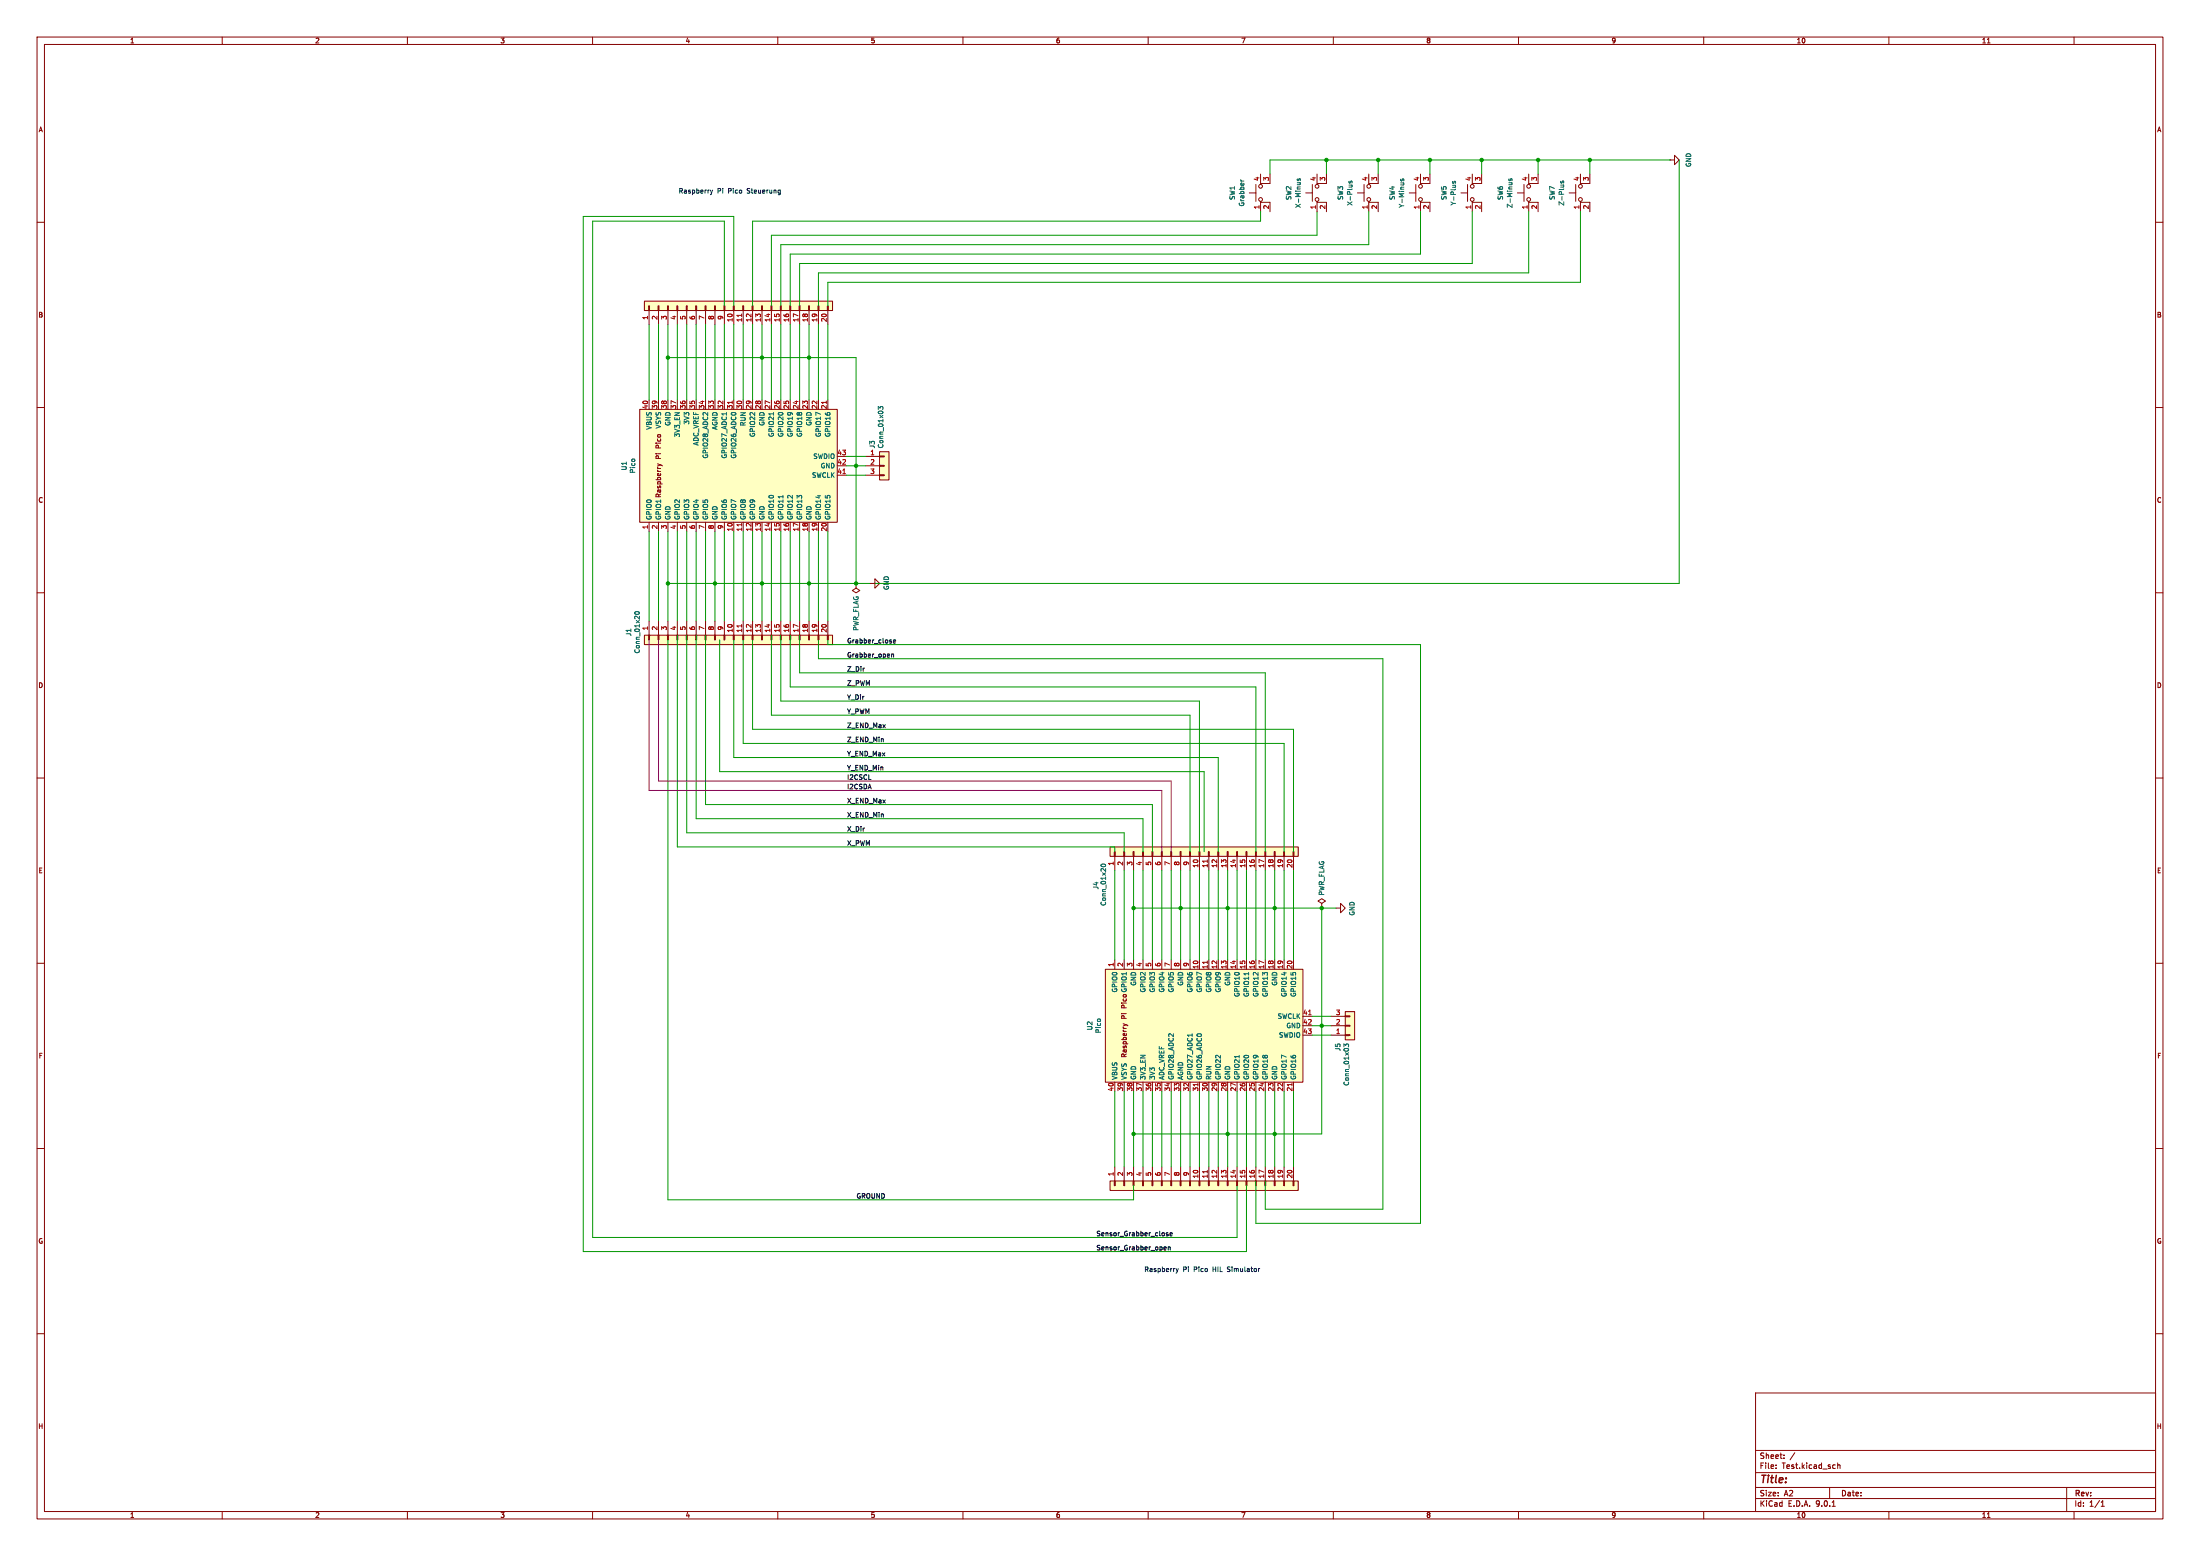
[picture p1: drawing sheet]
<svg xmlns="http://www.w3.org/2000/svg" width="594mm" height="420mm" viewBox="0 0 594 420" stroke-linecap="round" stroke-linejoin="round" font-family="sans-serif">
<g fill="none" stroke="#840000" stroke-width=".27">
<path d="M10 10h574v400h-574zM12 12h570v396h-570zM60 10v2M110 10v2M160 10v2M210 10v2M260 10v2M310 10v2M360 10v2M410 10v2M460 10v2M510 10v2"/>
<path d="M536.6 11.6h.7M560 10v2M10 60h2M582 60h2M10 110h2M582 110h2M10 160h2M582 160h2M10 210h2M582 210h2M10 260h2M582 260h2"/>
<path d="M10 310h2M582 310h2M10 360h2M474 376h108v32h-108zM582 360h2M474 397.5h108M474 391.5h108M479.5 396.2v.2M479.5 395.4v.2M481.7 393.5v.2M481.7 392.7v.2M484.6 392.1l-1.3 1.9"/>
<path d="M496.2 394.9v1.5M496.2 395.5l.5-.1 .1 1M60 408v2M110 408v2M160 408v2M210 408v2M260 408v2M310 408v2M360 408v2M410 408v2M460 408v2M474 404.5h108"/>
<path d="M474 401.5h108M494 401.5v3M494.7 406.6h.8M510 408v2M536.6 409.6h.7M558 401.5v6.5M560 408v2M567.3 406.6h.9M567.3 405.5l.4-.4v1.5"/>
</g>
<path d="M237.5 121.9h2.5v7.6h-2.5z" fill="#ffffc2"/>
<g fill="none" stroke="#840000" stroke-width=".27">
<path d="M394.5 52.1h1.7M396.2 49.8v4.6M397.5 54.4v.2h2.5v2.6M397.5 47v2.5M397.5 54.6v2.6M400 47v2.5h-2.5v.3M233.7 123.2h3.8M233.7 125.7h3.8M233.7 128.3h3.8M237.5 121.9h2.5v7.6h-2.5zM237.5 123.1h1.3v.2h-1.3zM237.5 125.6h1.3v.3h-1.3z"/>
<path d="M237.5 128.1h1.3v.3h-1.3z"/>
<circle cx="397.5" cy="53.8" r=".51"/>
<circle cx="397.5" cy="50.3" r=".51"/>
</g>
<path d="M392.2 49l.1 .5 .3-.5h.3v.5M237.1 110.5v-.8l.5 .5 .1-.4h.6v.7" fill="none" stroke="#006464" stroke-width=".27"/>
<path d="M174 171.5h50.8v2.5h-50.8z" fill="#ffffc2"/>
<g fill="none" stroke="#840000" stroke-width=".27">
<path d="M174 171.5h50.8v2.5h-50.8zM175.1 171.5h.3v1.2h-.3zM175.3 167.6v3.9M177.7 171.5h.2v1.2h-.2zM177.8 167.6v3.9M180.2 171.5h.3v1.2h-.3zM180.3 167.6v3.9M182.8 171.5h.2v1.2h-.2zM182.9 167.6v3.9M185.3 171.5h.2v1.2h-.2zM185.4 167.6v3.9M187.8 171.5h.3v1.2h-.3z"/>
<path d="M188 167.6v3.9M190.4 171.5h.2v1.2h-.2zM190.5 167.6v3.9M192.9 171.5h.3v1.2h-.3zM193 167.6v3.9M195.5 171.5h.2v1.2h-.2zM195.6 167.6v3.9M198 171.5h.2v1.2h-.2zM198.1 167.6v3.9M200.5 171.5h.3v1.2h-.3zM200.7 167.6v3.9M203.1 171.5h.2v1.2h-.2z"/>
<path d="M203.2 167.6v3.9M205.6 171.5h.3v1.2h-.3zM205.7 167.6v3.9M208.2 171.5h.2v1.2h-.2zM208.3 167.6v3.9M210.7 171.5h.2v1.2h-.2zM210.8 167.6v3.9M213.2 171.5h.3v1.2h-.3zM213.4 167.6v3.9M215.8 171.5h.2v1.2h-.2zM215.9 167.6v3.9M218.3 171.5h.3v1.2h-.3z"/>
<path d="M218.4 167.6v3.9M220.9 171.5h.2v1.2h-.2zM221 167.6v3.9M223.4 171.5h.2v1.2h-.2zM223.5 167.6v3.9"/>
</g>
<path d="M200.2 168.6v.7" fill="none" stroke="#a90000" stroke-width=".27"/>
<path d="M171.4 165.3a.62 .62 0 0 1 .7-.3 .62 .62 0 0 1 .5 .6 .62 .62 0 0 1-.7 .3 .62 .62 0 0 1-.5-.6z" fill="none" stroke="#006464" stroke-width=".27"/>
<path d="M299.7 228.6h50.8v2.5h-50.8z" fill="#ffffc2"/>
<g fill="none" stroke="#840000" stroke-width=".27">
<path d="M337.3 52.1h1.8M339.1 49.8v4.6M340.4 54.4v.2h2.5v2.6M340.4 47v2.5M340.4 54.6v2.6M342.9 47v2.5h-2.5v.3M352.6 52.1h1.7M354.3 49.8v4.6M355.6 54.4v.2h2.5v2.6M355.6 47v2.5M355.6 54.6v2.6M358.1 47v2.5h-2.5v.3"/>
<path d="M366.5 52.1h1.8M368.3 49.8v4.6M369.6 54.4v.2h2.5v2.6M369.6 47v2.5M369.6 54.6v2.6M372.1 47v2.5h-2.5v.3M380.5 52.1h1.8M382.3 49.8v4.6M383.5 54.4v.2h2.6v2.6M383.5 47v2.5M383.5 54.6v2.6M386.1 47v2.5h-2.6v.3"/>
<path d="M450.8 43.2h1.3v-1.3l1.3 1.3-1.3 1.3v-1.3M450.8 43.2h.1M231.1 157.5v1.3l1.1 .6-1.1 .6-1-.6 1-.6M231.1 157.5h.1M234.9 157.5h1.3v-1.3l1.3 1.3-1.3 1.3v-1.3M299.7 228.6h50.8v2.5h-50.8zM300.9 229.9h.2v1.2h-.2zM301 231.1v3.9M303.4 229.9h.3v1.2h-.3zM303.5 231.1v3.9M305.9 229.9h.3v1.2h-.3zM306.1 231.1v3.9"/>
<path d="M308.5 229.9h.2v1.2h-.2zM308.6 231.1v3.9M311 229.9h.3v1.2h-.3zM311.1 231.1v3.9M313.6 229.9h.2v1.2h-.2zM313.7 231.1v3.9M316.1 229.9h.3v1.2h-.3zM316.2 231.1v3.9M318.6 229.9h.3v1.2h-.3zM318.8 231.1v3.9M321.2 229.9h.2v1.2h-.2zM321.3 231.1v3.9"/>
<path d="M323.7 229.9h.3v1.2h-.3zM323.8 231.1v3.9M326.3 229.9h.2v1.2h-.2zM326.4 231.1v3.9M328.8 229.9h.3v1.2h-.3zM328.9 231.1v3.9M331.3 229.9h.3v1.2h-.3zM331.5 231.1v3.9M333.9 229.9h.2v1.2h-.2zM334 231.1v3.9M336.4 229.9h.3v1.2h-.3zM336.5 231.1v3.9"/>
<path d="M339 229.9h.2v1.2h-.2zM339.1 231.1v3.9M341.5 229.9h.3v1.2h-.3zM341.6 231.1v3.9M344 229.9h.3v1.2h-.3zM344.2 231.1v3.9M346.6 229.9h.2v1.2h-.2zM346.7 231.1v3.9M349.1 229.9h.3v1.2h-.3zM349.2 231.1v3.9"/>
<circle cx="340.4" cy="50.3" r=".51"/>
<circle cx="340.4" cy="53.8" r=".51"/>
<circle cx="355.6" cy="53.8" r=".51"/>
<circle cx="355.6" cy="50.3" r=".51"/>
<circle cx="369.6" cy="50.3" r=".51"/>
<circle cx="369.6" cy="53.8" r=".51"/>
<circle cx="383.5" cy="53.8" r=".51"/>
<circle cx="383.5" cy="50.3" r=".51"/>
</g>
<path d="M326 232.1v.7" fill="none" stroke="#a90000" stroke-width=".27"/>
<path d="M335 48.5l.1 .3M350.3 48.3l.1 .5M350.4 48.8h.1M350.5 48.8l.4-.6 .2 .2-.1 .4M364.3 48.9l.1 .5M364.4 49.4h.1M364.5 49.4l.3-.5 .3 .1-.1 .4M378.3 48.4l.1 .4M378.4 48.8h.1M378.4 48.8l.4-.5 .2 .2v.3M297.3 233.4a.62 .62 0 0 1 .7-.3 .62 .62 0 0 1 .5 .7 .62 .62 0 0 1-.8 .2 .62 .62 0 0 1-.4-.6z" fill="none" stroke="#006464" stroke-width=".27"/>
<path d="M172.7 110.5h53.4v30.5h-53.4z" fill="#ffffc2"/>
<g fill="none" stroke="#840000" stroke-width=".27">
<path d="M172.7 110.5h53.4v30.5h-53.4zM175.3 108v2.5M177.8 108v2.5M180.3 108v2.5M182.9 108v2.5M185.4 108v2.5M188 108v2.5M190.5 108v2.5M193 108v2.5M195.6 108v2.5M198.1 108v2.5M200.7 108v2.5"/>
<path d="M203.2 108v2.5M205.7 108v2.5M208.3 108v2.5M210.8 108v2.5M213.4 108v2.5M215.9 108v2.5M218.4 108v2.5M221 108v2.5M223.5 108v2.5M177.5 125.2l.9 .3M178.4 125.5l-.9 .3M178.4 125.5l.4 .3"/>
<path d="M226.1 128.3h2.5M226.1 125.7h2.5M226.1 123.2h2.5M175.3 141v2.5M177.8 141v2.5M180.3 141v2.5M182.9 141v2.5M185.4 141v2.5M188 141v2.5M190.5 141v2.5M193 141v2.5M195.6 141v2.5"/>
<path d="M198.1 141v2.5M200.7 141v2.5M203.2 141v2.5M205.7 141v2.5M208.3 141v2.5M210.8 141v2.5M213.4 141v2.5M215.9 141v2.5M218.4 141v2.5M221 141v2.5M223.5 141v2.5"/>
</g>
<path d="M197.7 108.3v.7M223.1 108.3v.7M227.6 127.9h.7M200.2 141.3v.7" fill="none" stroke="#a90000" stroke-width=".27"/>
<path d="M196.2 111.3v.8M208.9 111.3v.8M211.4 133.7v.7" fill="none" stroke="#006464" stroke-width=".27"/>
<path d="M174 81.3h50.8v2.5h-50.8z" fill="#ffffc2"/>
<g fill="none" stroke="#840000" stroke-width=".27">
<path d="M409.7 52.1h1.8M411.5 49.8v4.6M412.7 54.4v.2h2.6v2.6M412.7 47v2.5M412.7 54.6v2.6M415.3 47v2.5h-2.6v.3M423.7 52.1h1.7M425.4 49.8v4.6M426.7 54.4v.2h2.6v2.6M426.7 47v2.5M426.7 54.6v2.6M429.3 47v2.5h-2.6v.3"/>
<path d="M174 81.3h50.8v2.5h-50.8zM175.1 82.6h.3v1.2h-.3zM175.3 83.8v3.8M177.7 82.6h.2v1.2h-.2zM177.8 83.8v3.8M180.2 82.6h.3v1.2h-.3zM180.3 83.8v3.8M182.8 82.6h.2v1.2h-.2zM182.9 83.8v3.8M185.3 82.6h.2v1.2h-.2zM185.4 83.8v3.8M187.8 82.6h.3v1.2h-.3z"/>
<path d="M188 83.8v3.8M190.4 82.6h.2v1.2h-.2zM190.5 83.8v3.8M192.9 82.6h.3v1.2h-.3zM193 83.8v3.8M195.5 82.6h.2v1.2h-.2zM195.6 83.8v3.8M198 82.6h.2v1.2h-.2zM198.1 83.8v3.8M200.5 82.6h.3v1.2h-.3zM200.7 83.8v3.8M203.1 82.6h.2v1.2h-.2z"/>
<path d="M203.2 83.8v3.8M205.6 82.6h.3v1.2h-.3zM205.7 83.8v3.8M208.2 82.6h.2v1.2h-.2zM208.3 83.8v3.8M210.7 82.6h.2v1.2h-.2zM210.8 83.8v3.8M213.2 82.6h.3v1.2h-.3zM213.4 83.8v3.8M215.8 82.6h.2v1.2h-.2zM215.9 83.8v3.8M218.3 82.6h.3v1.2h-.3z"/>
<path d="M218.4 83.8v3.8M220.9 82.6h.2v1.2h-.2zM221 83.8v3.8M223.4 82.6h.2v1.2h-.2zM223.5 83.8v3.8"/>
<circle cx="412.7" cy="53.8" r=".51"/>
<circle cx="412.7" cy="50.3" r=".51"/>
<circle cx="426.7" cy="50.3" r=".51"/>
<circle cx="426.7" cy="53.8" r=".51"/>
</g>
<path d="M200.2 84.8v.7" fill="none" stroke="#a90000" stroke-width=".27"/>
<path d="M408 48.2h.1M408 48.2l-.4 .6-.2-.2 .1-.3M408.1 48.2l.1 .2v.4M421.4 48.9l.2 .5 .3-.5h.3v.5" fill="none" stroke="#006464" stroke-width=".27"/>
<path d="M298.4 261.6h53.4v30.5h-53.4z" fill="#ffffc2"/>
<g fill="none" stroke="#840000" stroke-width=".27">
<path d="M301 259.1v2.5M303.5 259.1v2.5M306.1 259.1v2.5M308.6 259.1v2.5M311.1 259.1v2.5M313.7 259.1v2.5M316.2 259.1v2.5M318.8 259.1v2.5M321.3 259.1v2.5M323.8 259.1v2.5M326.4 259.1v2.5M328.9 259.1v2.5"/>
<path d="M331.5 259.1v2.5M334 259.1v2.5M336.5 259.1v2.5M339.1 259.1v2.5M341.6 259.1v2.5M344.2 259.1v2.5M346.7 259.1v2.5M349.2 259.1v2.5M298.4 261.6h53.4v30.5h-53.4zM303.3 276.3l.8 .3M304.1 276.6l-.8 .3M304.1 276.6l.4 .3"/>
<path d="M351.8 274.3h2.5M351.8 276.9h2.5M351.8 279.4h2.5M301 292.1v2.5M303.5 292.1v2.5M306.1 292.1v2.5M308.6 292.1v2.5M311.1 292.1v2.5M313.7 292.1v2.5M316.2 292.1v2.5M318.8 292.1v2.5M321.3 292.1v2.5"/>
<path d="M323.8 292.1v2.5M326.4 292.1v2.5M328.9 292.1v2.5M331.5 292.1v2.5M334 292.1v2.5M336.5 292.1v2.5M339.1 292.1v2.5M341.6 292.1v2.5M344.2 292.1v2.5M346.7 292.1v2.5M349.2 292.1v2.5"/>
</g>
<path d="M326 259.4v.7M353.3 273.9h.7M323.4 292.4v.7M348.8 292.4v.7" fill="none" stroke="#a90000" stroke-width=".27"/>
<path d="M321.9 279v.8M337.1 262.5v.7M334.6 284.8v.8" fill="none" stroke="#006464" stroke-width=".27"/>
<path d="M299.7 318.8h50.8v2.5h-50.8z" fill="#ffffc2"/>
<g fill="none" stroke="#840000" stroke-width=".27">
<path d="M360.7 245.1h1.2v1.3l1.3-1.3-1.3-1.3v1.3M299.7 318.8h50.8v2.5h-50.8zM300.9 318.8h.2v1.2h-.2zM301 315v3.8M303.4 318.8h.3v1.2h-.3zM303.5 315v3.8M305.9 318.8h.3v1.2h-.3zM306.1 315v3.8M308.5 318.8h.2v1.2h-.2zM308.6 315v3.8M311 318.8h.3v1.2h-.3zM311.1 315v3.8"/>
<path d="M313.6 318.8h.2v1.2h-.2zM313.7 315v3.8M316.1 318.8h.3v1.2h-.3zM316.2 315v3.8M318.6 318.8h.3v1.2h-.3zM318.8 315v3.8M321.2 318.8h.2v1.2h-.2zM321.3 315v3.8M323.7 318.8h.3v1.2h-.3zM323.8 315v3.8M326.3 318.8h.2v1.2h-.2zM326.4 315v3.8"/>
<path d="M328.8 318.8h.3v1.2h-.3zM328.9 315v3.8M331.3 318.8h.3v1.2h-.3zM331.5 315v3.8M333.9 318.8h.2v1.2h-.2zM334 315v3.8M336.4 318.8h.3v1.2h-.3zM336.5 315v3.8M339 318.8h.2v1.2h-.2zM339.1 315v3.8M341.5 318.8h.3v1.2h-.3zM341.6 315v3.8"/>
<path d="M344 318.8h.3v1.2h-.3zM344.2 315v3.8M346.6 318.8h.2v1.2h-.2zM346.7 315v3.8M349.1 318.8h.3v1.2h-.3zM349.2 315v3.8"/>
</g>
<path d="M326 315.9v.7" fill="none" stroke="#a90000" stroke-width=".27"/>
<path d="M363.2 273.1h2.6v7.6h-2.6z" fill="#ffffc2"/>
<path d="M356.9 243.8l-1-.6 1-.6 1 .6-1 .6v1.3M356.9 245.1h.1M359.4 279.4h3.8M359.4 276.9h3.8M359.4 274.3h3.8M363.2 273.1h2.6v7.6h-2.6zM363.2 279.3h1.3v.2h-1.3zM363.2 276.7h1.3v.3h-1.3zM363.2 274.2h1.3v.2h-1.3z" fill="none" stroke="#840000" stroke-width=".27"/>
<path d="M362.9 282.6v-.8l.4 .4 .2-.4h.5v.8" fill="none" stroke="#006464" stroke-width=".27"/>
<path d="M240.7 176.5v.9M240.7 176.7l.5-.1 .1 .8M241.2 173.1l.6-.1v-.2l-.4-.1-.2 .2 .1 .6h.5M314.3 336.6l.4-.1 .2 .4-.6 .1M314.3 337.3h.5M315.4 332.8l-.5 .1 .5 .3v.3h-.5M315.4 336.5v.9M315.4 336.7l.5-.1 .1 .8M315.9 333.2l.6-.2v-.2l-.4-.1-.2 .2 .1 .6h.5" fill="none" stroke="#0f0f0f" stroke-width=".27"/>
<g fill="none" stroke="#009600" stroke-width=".27">
<path d="M340.4 57.2v2.5h-137.2v22.9M355.6 57.2v6.3h-147.3v19.1M358.1 43.2v3.8M369.6 57.2v8.8h-158.8v16.6M372.1 43.2v3.8M383.5 57.2v11.4h-170.1v14M386.1 43.2v3.8M397.5 57.2v13.9h-181.6v11.5M400 43.2v3.8M412.7 57.2v16.5h-191.7v8.9M415.3 43.2v3.8M426.7 57.2v19h-203.2v6.4"/>
<path d="M429.3 43.2v3.8M450.8 43.2h-107.9v3.8M453.4 43.2v114.3h-217.2M175.3 87.6v20.4M177.8 87.6v20.4M180.3 96.5h50.8v61M180.3 87.6v20.4M182.9 87.6v20.4M185.4 87.6v20.4M188 87.6v20.4M190.5 87.6v20.4M193 87.6v20.4"/>
<path d="M195.6 82.6v-22.9h-35.6v274.3h174v-14M195.6 87.6v20.4M198.1 82.6v-24.2h-40.6v279.4h179v-17.8M198.1 87.6v20.4M200.7 87.6v20.4M203.2 87.6v20.4M205.7 87.6v20.4M208.3 87.6v20.4M210.8 87.6v20.4M213.4 87.6v20.4M215.9 87.6v20.4M218.4 87.6v20.4"/>
<path d="M221 87.6v20.4M223.5 87.6v20.4M228.6 123.2h5.1M228.6 125.7h5.1M228.6 128.3h5.1M175.3 143.5v24.1M177.8 143.5v24.1M180.3 157.5h54.6M180.3 143.5v24.1M182.9 143.5v24.1M185.4 143.5v24.1M188 143.5v24.1"/>
<path d="M190.5 143.5v24.1M193 143.5v24.1M195.6 143.5v24.1M198.1 143.5v24.1M200.7 143.5v24.1M203.2 143.5v24.1M205.7 143.5v24.1M208.3 143.5v24.1M210.8 143.5v24.1M213.4 143.5v24.1M215.9 143.5v24.1M218.4 143.5v24.1"/>
<path d="M221 143.5v24.1M223.5 143.5v24.1M180.3 172.7v151.2h125.8v-3.9M182.9 171.5v57.1h118.1v1.3M185.4 171.5v53.3h118.1v5.1M188 171.5v49.5h120.6v8.9M190.5 171.5v45.7h120.6v12.7M194.3 172.7v35.6h130.8v21.6M198.1 172.7v31.8h130.8v25.4M200.7 172.7v28h146v29.2M203.2 172.7v24.2h146v33M208.3 171.5v21.5h113v36.9"/>
<path d="M210.8 171.5v17.7h113v40.7M213.4 171.5v13.9h125.7v44.5M215.9 171.5v10.1h125.7v48.3M221 172.7v5.1h152.4v148.6h-31.8v-7.6M223.5 172.7v1.3h160v156.2h-44.4v-11.4M301 235v24.1M303.5 235v24.1M306.1 235v24.1M308.6 235v24.1M311.1 235v24.1M313.7 235v24.1M316.2 235v24.1"/>
<path d="M318.8 235v24.1M321.3 235v24.1M323.8 235v24.1M326.4 235v24.1M328.9 235v24.1M331.5 235v24.1M334 235v24.1M336.5 235v24.1M339.1 235v24.1M341.6 235v24.1M344.2 235v24.1M346.7 235v24.1"/>
<path d="M349.2 235v24.1M306.1 245.1h54.6M356.9 245.1v61h-50.8M354.3 276.9h5.1M354.3 279.4h5.1M354.3 274.3h5.1M301 294.6v20.4M303.5 294.6v20.4M306.1 294.6v20.4M308.6 294.6v20.4M311.1 294.6v20.4M313.7 294.6v20.4"/>
<path d="M316.2 294.6v20.4M318.8 294.6v20.4M321.3 294.6v20.4M323.8 294.6v20.4M326.4 294.6v20.4M328.9 294.6v20.4M331.5 294.6v20.4M334 294.6v20.4M336.5 294.6v20.4M339.1 294.6v20.4M341.6 294.6v20.4M344.2 294.6v20.4"/>
<path d="M346.7 294.6v20.4M349.2 294.6v20.4"/>
</g>
<path d="M175.3 172.7v40.7h138.4v16.5M177.8 172.7v38.1h138.4v19.1" fill="none" stroke="#840084" stroke-width=".27"/>
<path d="M191.8 51.3l.3 .8M192.1 52.1l-.3 .5M192.4 51.3l-.3 .8M210.6 51.3l.1 .1M210.7 51.3l-.1 1.1M210.7 52.1h-.1M317.5 342.4l.3 .8M317.8 343.2l-.3 .5M318.1 342.4l-.3 .8M340.2 342.4h-.3" fill="none" stroke="#0000c2" stroke-width=".27"/>
<g fill="#009600" stroke="#009600" stroke-width=".27">
<circle cx="218.4" cy="96.5" r=".46"/>
<circle cx="205.7" cy="96.5" r=".46"/>
<circle cx="180.3" cy="96.5" r=".46"/>
<circle cx="415.3" cy="43.2" r=".46"/>
<circle cx="400" cy="43.2" r=".46"/>
<circle cx="358.1" cy="43.2" r=".46"/>
<circle cx="429.3" cy="43.2" r=".46"/>
<circle cx="372.1" cy="43.2" r=".46"/>
<circle cx="386.1" cy="43.2" r=".46"/>
<circle cx="180.3" cy="157.5" r=".46"/>
<circle cx="231.1" cy="125.7" r=".46"/>
<circle cx="205.7" cy="157.5" r=".46"/>
<circle cx="218.4" cy="157.5" r=".46"/>
<circle cx="231.1" cy="157.5" r=".46"/>
<circle cx="331.5" cy="245.1" r=".46"/>
<circle cx="306.1" cy="245.1" r=".46"/>
<circle cx="318.8" cy="245.1" r=".46"/>
<circle cx="344.2" cy="306.1" r=".46"/>
<circle cx="356.9" cy="276.9" r=".46"/>
<circle cx="331.5" cy="306.1" r=".46"/>
<circle cx="344.2" cy="245.1" r=".46"/>
<circle cx="356.9" cy="245.1" r=".46"/>
<circle cx="193" cy="157.5" r=".46"/>
<circle cx="306.1" cy="306.1" r=".46"/>
</g>
<text font-size="2.8" fill="#840000" x="475" y="400.9">Title:</text>
<g font-size="2.1" fill="#840000">
<text x="475" y="394">Sheet:</text>
<text x="475" y="396.7">File:</text>
<text x="481.1" y="396.7">Test.kicad_sch</text>
<text x="475" y="406.9">KiCad</text>
<text x="475" y="404.1">Size:</text>
<text x="481.7" y="404.1">A2</text>
<text x="482.7" y="406.9">E.D.A.</text>
<text x="490.3" y="406.9">9.0.1</text>
<text x="497" y="404.1">Date:</text>
<text x="560" y="404.3">Rev:</text>
<text x="560" y="406.9">Id:</text>
<text x="564.1" y="406.9">1/1</text>
</g>
<g font-size="1.8" fill="#840000">
<text x="35" y="11.9">1</text>
<text x="85" y="11.9">2</text>
<text x="135" y="11.9">3</text>
<text x="185" y="11.9">4</text>
<text x="235" y="11.9">5</text>
<text x="285" y="11.9">6</text>
<text x="335" y="11.9">7</text>
<text x="385" y="11.9">8</text>
<text x="435" y="11.9">9</text>
<text x="485" y="11.9">10</text>
<text x="535" y="11.9">11</text>
<text x="10.3" y="35.9">A</text>
<text x="582.3" y="35.9">A</text>
<text x="10.3" y="85.9">B</text>
<text x="582.3" y="85.9">B</text>
<text x="178.7" y="123.9" transform="rotate(-90 178.7 123.9)">Pi</text>
<text x="178.7" y="120.9" transform="rotate(-90 178.7 120.9)">Pico</text>
<text x="10.3" y="135.9">C</text>
<text x="582.3" y="135.9">C</text>
<text x="10.3" y="185.9">D</text>
<text x="582.3" y="185.9">D</text>
<text x="10.3" y="235.9">E</text>
<text x="582.3" y="235.9">E</text>
<text x="304.4" y="275.1" transform="rotate(-90 304.4 275.1)">Pi</text>
<text x="10.3" y="285.9">F</text>
<text x="304.4" y="285.6" transform="rotate(-90 304.4 285.6)">Raspberry</text>
<text x="582.3" y="285.9">F</text>
<text x="10.3" y="335.9">G</text>
<text x="582.3" y="335.9">G</text>
<text x="10.2" y="385.9">H</text>
<text x="582.2" y="385.9">H</text>
<text x="35" y="409.9">1</text>
<text x="85" y="409.9">2</text>
<text x="135" y="409.9">3</text>
<text x="185" y="409.9">4</text>
<text x="235" y="409.9">5</text>
<text x="285" y="409.9">6</text>
<text x="335" y="409.9">7</text>
<text x="385" y="409.9">8</text>
<text x="435" y="409.9">9</text>
<text x="485" y="409.9">10</text>
<text x="535" y="409.9">11</text>
</g>
<g font-size="1.8" fill="#006464">
<text x="456.8" y="45.2" transform="rotate(-90 456.8 45.2)">GND</text>
<text x="333.6" y="54.1" transform="rotate(-90 333.6 54.1)">SW1</text>
<text x="336.1" y="55.9" transform="rotate(-90 336.1 55.9)">Grabber</text>
<text x="348.8" y="54.1" transform="rotate(-90 348.8 54.1)">SW2</text>
<text x="351.4" y="56.3" transform="rotate(-90 351.4 56.3)">X-Minus</text>
<text x="362.8" y="54.1" transform="rotate(-90 362.8 54.1)">SW3</text>
<text x="365.4" y="55.6" transform="rotate(-90 365.4 55.6)">X-Plus</text>
<text x="376.8" y="54.1" transform="rotate(-90 376.8 54.1)">SW4</text>
<text x="379.3" y="56.2" transform="rotate(-90 379.3 56.2)">Y-Minus</text>
<text x="390.8" y="54.1" transform="rotate(-90 390.8 54.1)">SW5</text>
<text x="393.3" y="55.6" transform="rotate(-90 393.3 55.6)">Y-Plus</text>
<text x="406" y="54.1" transform="rotate(-90 406 54.1)">SW6</text>
<text x="408.5" y="56.3" transform="rotate(-90 408.5 56.3)">Z-Minus</text>
<text x="420" y="54.1" transform="rotate(-90 420 54.1)">SW7</text>
<text x="422.5" y="55.6" transform="rotate(-90 422.5 55.6)">Z-Plus</text>
<text x="176.1" y="116.1" transform="rotate(-90 176.1 116.1)">VBUS</text>
<text x="178.7" y="115.8" transform="rotate(-90 178.7 115.8)">VSYS</text>
<text x="181.2" y="115.1" transform="rotate(-90 181.2 115.1)">GND</text>
<text x="183.7" y="118.2" transform="rotate(-90 183.7 118.2)">3V3_EN</text>
<text x="186.3" y="114.7" transform="rotate(-90 186.3 114.7)">3V3</text>
<text x="193.9" y="116.2" transform="rotate(-90 193.9 116.2)">AGND</text>
<text x="201.5" y="115.1" transform="rotate(-90 201.5 115.1)">RUN</text>
<text x="204.1" y="118.1" transform="rotate(-90 204.1 118.1)">GPIO22</text>
<text x="206.6" y="115.1" transform="rotate(-90 206.6 115.1)">GND</text>
<text x="209.1" y="118.1" transform="rotate(-90 209.1 118.1)">GPIO21</text>
<text x="211.7" y="118.1" transform="rotate(-90 211.7 118.1)">GPIO20</text>
<text x="214.2" y="118.1" transform="rotate(-90 214.2 118.1)">GPIO19</text>
<text x="216.8" y="118.1" transform="rotate(-90 216.8 118.1)">GPIO18</text>
<text x="219.3" y="115.1" transform="rotate(-90 219.3 115.1)">GND</text>
<text x="221.8" y="118.1" transform="rotate(-90 221.8 118.1)">GPIO17</text>
<text x="224.4" y="118.1" transform="rotate(-90 224.4 118.1)">GPIO16</text>
<text x="188.8" y="120.4" transform="rotate(-90 188.8 120.4)">ADC_VREF</text>
<text x="191.4" y="123.9" transform="rotate(-90 191.4 123.9)">GPIO28_ADC2</text>
<text x="196.4" y="123.9" transform="rotate(-90 196.4 123.9)">GPIO27_ADC1</text>
<text x="199" y="123.9" transform="rotate(-90 199 123.9)">GPIO26_ADC0</text>
<text x="219.5" y="124.1">SWDIO</text>
<text x="236.4" y="121.1" transform="rotate(-90 236.4 121.1)">J3</text>
<text x="238.7" y="121.1" transform="rotate(-90 238.7 121.1)">Conn_01x03</text>
<text x="169.4" y="127.1" transform="rotate(-90 169.4 127.1)">U1</text>
<text x="171.7" y="127.9" transform="rotate(-90 171.7 127.9)">Pico</text>
<text x="219.1" y="129.1">SWCLK</text>
<text x="221.5" y="126.6">GND</text>
<text x="176.1" y="140.5" transform="rotate(-90 176.1 140.5)">GPIO0</text>
<text x="178.7" y="140.5" transform="rotate(-90 178.7 140.5)">GPIO1 Raspberry</text>
<text x="181.2" y="140.5" transform="rotate(-90 181.2 140.5)">GND</text>
<text x="183.7" y="140.5" transform="rotate(-90 183.7 140.5)">GPIO2</text>
<text x="186.3" y="140.5" transform="rotate(-90 186.3 140.5)">GPIO3</text>
<text x="188.8" y="140.5" transform="rotate(-90 188.8 140.5)">GPIO4</text>
<text x="191.4" y="140.5" transform="rotate(-90 191.4 140.5)">GPIO5</text>
<text x="193.9" y="140.5" transform="rotate(-90 193.9 140.5)">GND</text>
<text x="196.4" y="140.5" transform="rotate(-90 196.4 140.5)">GPIO6</text>
<text x="199" y="140.5" transform="rotate(-90 199 140.5)">GPIO7</text>
<text x="201.5" y="140.5" transform="rotate(-90 201.5 140.5)">GPIO8</text>
<text x="204.1" y="140.5" transform="rotate(-90 204.1 140.5)">GPIO9</text>
<text x="206.6" y="140.5" transform="rotate(-90 206.6 140.5)">GND</text>
<text x="209.1" y="140.5" transform="rotate(-90 209.1 140.5)">GPIO10</text>
<text x="211.7" y="140.5" transform="rotate(-90 211.7 140.5)">GPIO11</text>
<text x="214.2" y="140.5" transform="rotate(-90 214.2 140.5)">GPIO12</text>
<text x="216.8" y="140.5" transform="rotate(-90 216.8 140.5)">GPIO13</text>
<text x="219.3" y="140.5" transform="rotate(-90 219.3 140.5)">GND</text>
<text x="221.8" y="140.5" transform="rotate(-90 221.8 140.5)">GPIO14</text>
<text x="224.4" y="140.5" transform="rotate(-90 224.4 140.5)">GPIO15</text>
<text x="240.2" y="159.4" transform="rotate(-90 240.2 159.4)">GND</text>
<text x="170.6" y="171.8" transform="rotate(-90 170.6 171.8)">J1</text>
<text x="232" y="170.4" transform="rotate(-90 232 170.4)">PWR_FLAG</text>
<text x="172.9" y="176.5" transform="rotate(-90 172.9 176.5)">Conn_01x20</text>
<text x="296.8" y="240.2" transform="rotate(-90 296.8 240.2)">J4</text>
<text x="298.8" y="244.6" transform="rotate(-90 298.8 244.6)">Conn_01x20</text>
<text x="357.7" y="241.8" transform="rotate(-90 357.7 241.8)">PWR_FLAG</text>
<text x="365.9" y="247.3" transform="rotate(-90 365.9 247.3)">GND</text>
<text x="301.9" y="268" transform="rotate(-90 301.9 268)">GPIO0</text>
<text x="306.9" y="266.2" transform="rotate(-90 306.9 266.2)">GND</text>
<text x="309.5" y="268" transform="rotate(-90 309.5 268)">GPIO2</text>
<text x="312" y="268" transform="rotate(-90 312 268)">GPIO3</text>
<text x="314.6" y="268" transform="rotate(-90 314.6 268)">GPIO4</text>
<text x="317.1" y="268" transform="rotate(-90 317.1 268)">GPIO5</text>
<text x="319.6" y="266.2" transform="rotate(-90 319.6 266.2)">GND</text>
<text x="322.2" y="268" transform="rotate(-90 322.2 268)">GPIO6</text>
<text x="324.7" y="268" transform="rotate(-90 324.7 268)">GPIO7</text>
<text x="327.3" y="268" transform="rotate(-90 327.3 268)">GPIO8</text>
<text x="329.8" y="268" transform="rotate(-90 329.8 268)">GPIO9</text>
<text x="332.3" y="266.2" transform="rotate(-90 332.3 266.2)">GND</text>
<text x="334.9" y="269.2" transform="rotate(-90 334.9 269.2)">GPIO10</text>
<text x="337.4" y="269.2" transform="rotate(-90 337.4 269.2)">GPIO11</text>
<text x="340" y="269.2" transform="rotate(-90 340 269.2)">GPIO12</text>
<text x="342.5" y="269.2" transform="rotate(-90 342.5 269.2)">GPIO13</text>
<text x="345" y="266.2" transform="rotate(-90 345 266.2)">GND</text>
<text x="347.6" y="269.2" transform="rotate(-90 347.6 269.2)">GPIO14</text>
<text x="350.1" y="269.2" transform="rotate(-90 350.1 269.2)">GPIO15</text>
<text x="304.4" y="272" transform="rotate(-90 304.4 272)">Pico GPIO1</text>
<text x="344.8" y="275.2">SWCLK</text>
<text x="295.1" y="278.2" transform="rotate(-90 295.1 278.2)">U2</text>
<text x="297.4" y="279" transform="rotate(-90 297.4 279)">Pico</text>
<text x="345.2" y="280.3">SWDIO</text>
<text x="347.2" y="277.7">GND</text>
<text x="362.1" y="283.8" transform="rotate(-90 362.1 283.8)">J5</text>
<text x="301.9" y="291.6" transform="rotate(-90 301.9 291.6)">VBUS</text>
<text x="304.4" y="291.6" transform="rotate(-90 304.4 291.6)">VSYS</text>
<text x="306.9" y="291.6" transform="rotate(-90 306.9 291.6)">GND</text>
<text x="309.5" y="291.6" transform="rotate(-90 309.5 291.6)">3V3_EN</text>
<text x="312" y="291.6" transform="rotate(-90 312 291.6)">3V3</text>
<text x="314.6" y="291.6" transform="rotate(-90 314.6 291.6)">ADC_VREF</text>
<text x="317.1" y="291.6" transform="rotate(-90 317.1 291.6)">GPIO28_ADC2</text>
<text x="319.6" y="291.6" transform="rotate(-90 319.6 291.6)">AGND</text>
<text x="322.2" y="291.6" transform="rotate(-90 322.2 291.6)">GPIO27_ADC1</text>
<text x="324.7" y="291.6" transform="rotate(-90 324.7 291.6)">GPIO26_ADC0</text>
<text x="327.3" y="291.6" transform="rotate(-90 327.3 291.6)">RUN</text>
<text x="329.8" y="291.6" transform="rotate(-90 329.8 291.6)">GPIO22</text>
<text x="332.3" y="291.6" transform="rotate(-90 332.3 291.6)">GND</text>
<text x="334.9" y="291.6" transform="rotate(-90 334.9 291.6)">GPIO21</text>
<text x="337.4" y="291.6" transform="rotate(-90 337.4 291.6)">GPIO20</text>
<text x="340" y="291.6" transform="rotate(-90 340 291.6)">GPIO19</text>
<text x="342.5" y="291.6" transform="rotate(-90 342.5 291.6)">GPIO18</text>
<text x="345" y="291.6" transform="rotate(-90 345 291.6)">GND</text>
<text x="347.6" y="291.6" transform="rotate(-90 347.6 291.6)">GPIO17</text>
<text x="350.1" y="291.6" transform="rotate(-90 350.1 291.6)">GPIO16</text>
<text x="364.4" y="293.2" transform="rotate(-90 364.4 293.2)">Conn_01x03</text>
</g>
<g font-size="1.8" fill="#0000c2">
<text x="183.1" y="52.4">Raspberry</text>
<text x="193.7" y="52.4">Pi</text>
<text x="196.7" y="52.4">Pico</text>
<text x="202" y="52.4">Steuerung</text>
<text x="308.8" y="343.5">Raspberry</text>
<text x="319.4" y="343.5">Pi</text>
<text x="322.4" y="343.5">Pico</text>
<text x="327.7" y="343.5">HIL</text>
<text x="331.9" y="343.5">Simulator</text>
</g>
<g font-size="1.8" fill="#a90000">
<text x="340.1" y="49" transform="rotate(-90 340.1 49)">4</text>
<text x="342.6" y="49" transform="rotate(-90 342.6 49)">3</text>
<text x="355.3" y="49" transform="rotate(-90 355.3 49)">4</text>
<text x="357.9" y="49" transform="rotate(-90 357.9 49)">3</text>
<text x="369.3" y="49" transform="rotate(-90 369.3 49)">4</text>
<text x="371.9" y="49" transform="rotate(-90 371.9 49)">3</text>
<text x="383.3" y="49" transform="rotate(-90 383.3 49)">4</text>
<text x="385.8" y="49" transform="rotate(-90 385.8 49)">3</text>
<text x="397.3" y="49" transform="rotate(-90 397.3 49)">4</text>
<text x="399.8" y="49" transform="rotate(-90 399.8 49)">3</text>
<text x="412.5" y="49" transform="rotate(-90 412.5 49)">4</text>
<text x="415" y="49" transform="rotate(-90 415 49)">3</text>
<text x="426.5" y="49" transform="rotate(-90 426.5 49)">4</text>
<text x="429" y="49" transform="rotate(-90 429 49)">3</text>
<text x="340.1" y="56.6" transform="rotate(-90 340.1 56.6)">1</text>
<text x="342.6" y="56.6" transform="rotate(-90 342.6 56.6)">2</text>
<text x="355.3" y="56.6" transform="rotate(-90 355.3 56.6)">1</text>
<text x="357.9" y="56.6" transform="rotate(-90 357.9 56.6)">2</text>
<text x="369.3" y="56.6" transform="rotate(-90 369.3 56.6)">1</text>
<text x="371.9" y="56.6" transform="rotate(-90 371.9 56.6)">2</text>
<text x="383.3" y="56.6" transform="rotate(-90 383.3 56.6)">1</text>
<text x="385.8" y="56.6" transform="rotate(-90 385.8 56.6)">2</text>
<text x="397.3" y="56.6" transform="rotate(-90 397.3 56.6)">1</text>
<text x="399.8" y="56.6" transform="rotate(-90 399.8 56.6)">2</text>
<text x="412.5" y="56.6" transform="rotate(-90 412.5 56.6)">1</text>
<text x="415" y="56.6" transform="rotate(-90 415 56.6)">2</text>
<text x="426.5" y="56.6" transform="rotate(-90 426.5 56.6)">1</text>
<text x="429" y="56.6" transform="rotate(-90 429 56.6)">2</text>
<text x="175" y="86.4" transform="rotate(-90 175 86.4)">1</text>
<text x="177.5" y="86.4" transform="rotate(-90 177.5 86.4)">2</text>
<text x="180.1" y="86.4" transform="rotate(-90 180.1 86.4)">3</text>
<text x="182.6" y="86.4" transform="rotate(-90 182.6 86.4)">4</text>
<text x="185.2" y="86.4" transform="rotate(-90 185.2 86.4)">5</text>
<text x="187.7" y="86.4" transform="rotate(-90 187.7 86.4)">6</text>
<text x="190.2" y="86.4" transform="rotate(-90 190.2 86.4)">7</text>
<text x="192.8" y="86.4" transform="rotate(-90 192.8 86.4)">8</text>
<text x="195.3" y="86.4" transform="rotate(-90 195.3 86.4)">9</text>
<text x="197.9" y="87" transform="rotate(-90 197.9 87)">10</text>
<text x="200.4" y="87" transform="rotate(-90 200.4 87)">11</text>
<text x="202.9" y="87" transform="rotate(-90 202.9 87)">12</text>
<text x="205.5" y="87" transform="rotate(-90 205.5 87)">13</text>
<text x="208" y="87" transform="rotate(-90 208 87)">14</text>
<text x="210.6" y="87" transform="rotate(-90 210.6 87)">15</text>
<text x="213.1" y="87" transform="rotate(-90 213.1 87)">16</text>
<text x="215.6" y="87" transform="rotate(-90 215.6 87)">17</text>
<text x="218.2" y="87" transform="rotate(-90 218.2 87)">18</text>
<text x="220.7" y="87" transform="rotate(-90 220.7 87)">19</text>
<text x="223.3" y="87" transform="rotate(-90 223.3 87)">20</text>
<text x="175" y="110.5" transform="rotate(-90 175 110.5)">40</text>
<text x="177.5" y="110.5" transform="rotate(-90 177.5 110.5)">39</text>
<text x="180.1" y="110.5" transform="rotate(-90 180.1 110.5)">38</text>
<text x="182.6" y="110.5" transform="rotate(-90 182.6 110.5)">37</text>
<text x="185.2" y="110.5" transform="rotate(-90 185.2 110.5)">36</text>
<text x="187.7" y="110.5" transform="rotate(-90 187.7 110.5)">35</text>
<text x="190.2" y="110.5" transform="rotate(-90 190.2 110.5)">34</text>
<text x="192.8" y="110.5" transform="rotate(-90 192.8 110.5)">33</text>
<text x="195.3" y="110.5" transform="rotate(-90 195.3 110.5)">32</text>
<text x="197.9" y="110.5" transform="rotate(-90 197.9 110.5)">31</text>
<text x="200.4" y="110.5" transform="rotate(-90 200.4 110.5)">30</text>
<text x="202.9" y="110.5" transform="rotate(-90 202.9 110.5)">29</text>
<text x="205.5" y="110.5" transform="rotate(-90 205.5 110.5)">28</text>
<text x="208" y="110.5" transform="rotate(-90 208 110.5)">27</text>
<text x="210.6" y="110.5" transform="rotate(-90 210.6 110.5)">26</text>
<text x="213.1" y="110.5" transform="rotate(-90 213.1 110.5)">25</text>
<text x="215.6" y="110.5" transform="rotate(-90 215.6 110.5)">24</text>
<text x="218.2" y="110.5" transform="rotate(-90 218.2 110.5)">23</text>
<text x="220.7" y="110.5" transform="rotate(-90 220.7 110.5)">22</text>
<text x="223.3" y="110.5" transform="rotate(-90 223.3 110.5)">21</text>
<text x="226" y="125.5">42</text>
<text x="226" y="122.9">43</text>
<text x="234.9" y="122.9">1</text>
<text x="234.9" y="125.5">2</text>
<text x="226" y="128">41</text>
<text x="234.9" y="128">3</text>
<text x="175" y="142.9" transform="rotate(-90 175 142.9)">1</text>
<text x="177.5" y="142.9" transform="rotate(-90 177.5 142.9)">2</text>
<text x="180.1" y="142.9" transform="rotate(-90 180.1 142.9)">3</text>
<text x="182.6" y="142.9" transform="rotate(-90 182.6 142.9)">4</text>
<text x="185.2" y="142.9" transform="rotate(-90 185.2 142.9)">5</text>
<text x="187.7" y="142.9" transform="rotate(-90 187.7 142.9)">6</text>
<text x="190.2" y="142.9" transform="rotate(-90 190.2 142.9)">7</text>
<text x="192.8" y="142.9" transform="rotate(-90 192.8 142.9)">8</text>
<text x="195.3" y="142.9" transform="rotate(-90 195.3 142.9)">9</text>
<text x="197.9" y="143.6" transform="rotate(-90 197.9 143.6)">10</text>
<text x="200.4" y="143.6" transform="rotate(-90 200.4 143.6)">11</text>
<text x="202.9" y="143.6" transform="rotate(-90 202.9 143.6)">12</text>
<text x="205.5" y="143.6" transform="rotate(-90 205.5 143.6)">13</text>
<text x="208" y="143.6" transform="rotate(-90 208 143.6)">14</text>
<text x="210.6" y="143.6" transform="rotate(-90 210.6 143.6)">15</text>
<text x="213.1" y="143.6" transform="rotate(-90 213.1 143.6)">16</text>
<text x="215.6" y="143.6" transform="rotate(-90 215.6 143.6)">17</text>
<text x="218.2" y="143.6" transform="rotate(-90 218.2 143.6)">18</text>
<text x="220.7" y="143.6" transform="rotate(-90 220.7 143.6)">19</text>
<text x="223.3" y="143.6" transform="rotate(-90 223.3 143.6)">20</text>
<text x="175" y="170.3" transform="rotate(-90 175 170.3)">1</text>
<text x="177.5" y="170.3" transform="rotate(-90 177.5 170.3)">2</text>
<text x="180.1" y="170.3" transform="rotate(-90 180.1 170.3)">3</text>
<text x="182.6" y="170.3" transform="rotate(-90 182.6 170.3)">4</text>
<text x="185.2" y="170.3" transform="rotate(-90 185.2 170.3)">5</text>
<text x="187.7" y="170.3" transform="rotate(-90 187.7 170.3)">6</text>
<text x="190.2" y="170.3" transform="rotate(-90 190.2 170.3)">7</text>
<text x="192.8" y="170.3" transform="rotate(-90 192.8 170.3)">8</text>
<text x="195.3" y="170.3" transform="rotate(-90 195.3 170.3)">9</text>
<text x="197.9" y="170.9" transform="rotate(-90 197.9 170.9)">10</text>
<text x="200.4" y="170.9" transform="rotate(-90 200.4 170.9)">11</text>
<text x="202.9" y="170.9" transform="rotate(-90 202.9 170.9)">12</text>
<text x="205.5" y="170.9" transform="rotate(-90 205.5 170.9)">13</text>
<text x="208" y="170.9" transform="rotate(-90 208 170.9)">14</text>
<text x="210.6" y="170.9" transform="rotate(-90 210.6 170.9)">15</text>
<text x="213.1" y="170.9" transform="rotate(-90 213.1 170.9)">16</text>
<text x="215.6" y="170.9" transform="rotate(-90 215.6 170.9)">17</text>
<text x="218.2" y="170.9" transform="rotate(-90 218.2 170.9)">18</text>
<text x="220.7" y="170.9" transform="rotate(-90 220.7 170.9)">19</text>
<text x="223.3" y="170.9" transform="rotate(-90 223.3 170.9)">20</text>
<text x="300.7" y="233.8" transform="rotate(-90 300.7 233.8)">1</text>
<text x="303.3" y="233.8" transform="rotate(-90 303.3 233.8)">2</text>
<text x="305.8" y="233.8" transform="rotate(-90 305.8 233.8)">3</text>
<text x="308.4" y="233.8" transform="rotate(-90 308.4 233.8)">4</text>
<text x="310.9" y="233.8" transform="rotate(-90 310.9 233.8)">5</text>
<text x="313.4" y="233.8" transform="rotate(-90 313.4 233.8)">6</text>
<text x="316" y="233.8" transform="rotate(-90 316 233.8)">7</text>
<text x="318.5" y="233.8" transform="rotate(-90 318.5 233.8)">8</text>
<text x="321.1" y="233.8" transform="rotate(-90 321.1 233.8)">9</text>
<text x="323.6" y="234.4" transform="rotate(-90 323.6 234.4)">10</text>
<text x="326.1" y="234.4" transform="rotate(-90 326.1 234.4)">11</text>
<text x="328.7" y="234.4" transform="rotate(-90 328.7 234.4)">12</text>
<text x="331.2" y="234.4" transform="rotate(-90 331.2 234.4)">13</text>
<text x="333.8" y="234.4" transform="rotate(-90 333.8 234.4)">14</text>
<text x="336.3" y="234.4" transform="rotate(-90 336.3 234.4)">15</text>
<text x="338.8" y="234.4" transform="rotate(-90 338.8 234.4)">16</text>
<text x="341.4" y="234.4" transform="rotate(-90 341.4 234.4)">17</text>
<text x="343.9" y="234.4" transform="rotate(-90 343.9 234.4)">18</text>
<text x="346.5" y="234.4" transform="rotate(-90 346.5 234.4)">19</text>
<text x="349" y="234.4" transform="rotate(-90 349 234.4)">20</text>
<text x="300.7" y="261.1" transform="rotate(-90 300.7 261.1)">1</text>
<text x="303.3" y="261.1" transform="rotate(-90 303.3 261.1)">2</text>
<text x="305.8" y="261.1" transform="rotate(-90 305.8 261.1)">3</text>
<text x="308.4" y="261.1" transform="rotate(-90 308.4 261.1)">4</text>
<text x="310.9" y="261.1" transform="rotate(-90 310.9 261.1)">5</text>
<text x="313.4" y="261.1" transform="rotate(-90 313.4 261.1)">6</text>
<text x="316" y="261.1" transform="rotate(-90 316 261.1)">7</text>
<text x="318.5" y="261.1" transform="rotate(-90 318.5 261.1)">8</text>
<text x="321.1" y="261.1" transform="rotate(-90 321.1 261.1)">9</text>
<text x="323.6" y="261.7" transform="rotate(-90 323.6 261.7)">10</text>
<text x="326.1" y="261.7" transform="rotate(-90 326.1 261.7)">11</text>
<text x="328.7" y="261.7" transform="rotate(-90 328.7 261.7)">12</text>
<text x="331.2" y="261.7" transform="rotate(-90 331.2 261.7)">13</text>
<text x="333.8" y="261.7" transform="rotate(-90 333.8 261.7)">14</text>
<text x="336.3" y="261.7" transform="rotate(-90 336.3 261.7)">15</text>
<text x="338.8" y="261.7" transform="rotate(-90 338.8 261.7)">16</text>
<text x="341.4" y="261.7" transform="rotate(-90 341.4 261.7)">17</text>
<text x="343.9" y="261.7" transform="rotate(-90 343.9 261.7)">18</text>
<text x="346.5" y="261.7" transform="rotate(-90 346.5 261.7)">19</text>
<text x="349" y="261.7" transform="rotate(-90 349 261.7)">20</text>
<text x="351.7" y="274.1">41</text>
<text x="360.6" y="274.1">3</text>
<text x="351.7" y="276.6">42</text>
<text x="351.7" y="279.1">43</text>
<text x="360.6" y="279.1">1</text>
<text x="360.6" y="276.6">2</text>
<text x="300.7" y="294.7" transform="rotate(-90 300.7 294.7)">40</text>
<text x="303.3" y="294.7" transform="rotate(-90 303.3 294.7)">39</text>
<text x="305.8" y="294.7" transform="rotate(-90 305.8 294.7)">38</text>
<text x="308.4" y="294.7" transform="rotate(-90 308.4 294.7)">37</text>
<text x="310.9" y="294.7" transform="rotate(-90 310.9 294.7)">36</text>
<text x="313.4" y="294.7" transform="rotate(-90 313.4 294.7)">35</text>
<text x="316" y="294.7" transform="rotate(-90 316 294.7)">34</text>
<text x="318.5" y="294.7" transform="rotate(-90 318.5 294.7)">33</text>
<text x="321.1" y="294.7" transform="rotate(-90 321.1 294.7)">32</text>
<text x="323.6" y="294.7" transform="rotate(-90 323.6 294.7)">31</text>
<text x="326.1" y="294.7" transform="rotate(-90 326.1 294.7)">30</text>
<text x="328.7" y="294.7" transform="rotate(-90 328.7 294.7)">29</text>
<text x="331.2" y="294.7" transform="rotate(-90 331.2 294.7)">28</text>
<text x="333.8" y="294.7" transform="rotate(-90 333.8 294.7)">27</text>
<text x="336.3" y="294.7" transform="rotate(-90 336.3 294.7)">26</text>
<text x="338.8" y="294.7" transform="rotate(-90 338.8 294.7)">25</text>
<text x="341.4" y="294.7" transform="rotate(-90 341.4 294.7)">24</text>
<text x="343.9" y="294.7" transform="rotate(-90 343.9 294.7)">23</text>
<text x="346.5" y="294.7" transform="rotate(-90 346.5 294.7)">22</text>
<text x="349" y="294.7" transform="rotate(-90 349 294.7)">21</text>
<text x="300.7" y="317.6" transform="rotate(-90 300.7 317.6)">1</text>
<text x="303.3" y="317.6" transform="rotate(-90 303.3 317.6)">2</text>
<text x="305.8" y="317.6" transform="rotate(-90 305.8 317.6)">3</text>
<text x="308.4" y="317.6" transform="rotate(-90 308.4 317.6)">4</text>
<text x="310.9" y="317.6" transform="rotate(-90 310.9 317.6)">5</text>
<text x="313.4" y="317.6" transform="rotate(-90 313.4 317.6)">6</text>
<text x="316" y="317.6" transform="rotate(-90 316 317.6)">7</text>
<text x="318.5" y="317.6" transform="rotate(-90 318.5 317.6)">8</text>
<text x="321.1" y="317.6" transform="rotate(-90 321.1 317.6)">9</text>
<text x="323.6" y="318.2" transform="rotate(-90 323.6 318.2)">10</text>
<text x="326.1" y="318.2" transform="rotate(-90 326.1 318.2)">11</text>
<text x="328.7" y="318.2" transform="rotate(-90 328.7 318.2)">12</text>
<text x="331.2" y="318.2" transform="rotate(-90 331.2 318.2)">13</text>
<text x="333.8" y="318.2" transform="rotate(-90 333.8 318.2)">14</text>
<text x="336.3" y="318.2" transform="rotate(-90 336.3 318.2)">15</text>
<text x="338.8" y="318.2" transform="rotate(-90 338.8 318.2)">16</text>
<text x="341.4" y="318.2" transform="rotate(-90 341.4 318.2)">17</text>
<text x="343.9" y="318.2" transform="rotate(-90 343.9 318.2)">18</text>
<text x="346.5" y="318.2" transform="rotate(-90 346.5 318.2)">19</text>
<text x="349" y="318.2" transform="rotate(-90 349 318.2)">20</text>
</g>
<g font-size="1.8" fill="#0f0f0f">
<text x="228.6" y="173.7">Grabber_close</text>
<text x="228.6" y="177.5">Grabber_open</text>
<text x="228.6" y="181.3">Z_Dir</text>
<text x="228.6" y="185.2">Z_PWM</text>
<text x="228.6" y="189">Y_Dir</text>
<text x="228.6" y="192.8">Y_PWM</text>
<text x="228.6" y="196.6">Z_END_Max</text>
<text x="228.6" y="200.4">Z_END_Min</text>
<text x="228.6" y="208">Y_END_Min</text>
<text x="228.6" y="204.2">Y_END_Max</text>
<text x="228.6" y="213.1">I2CSDA</text>
<text x="228.6" y="210.6">I2CSCL</text>
<text x="228.6" y="216.9">X_END_Max</text>
<text x="228.6" y="220.7">X_END_Min</text>
<text x="228.6" y="224.5">X_Dir</text>
<text x="228.6" y="228.3">X_PWM</text>
<text x="231.1" y="323.6">GROUND</text>
<text x="295.9" y="333.7">Sensor_Grabber_close</text>
<text x="295.9" y="337.6">Sensor_Grabber_open</text>
</g>
</svg>
